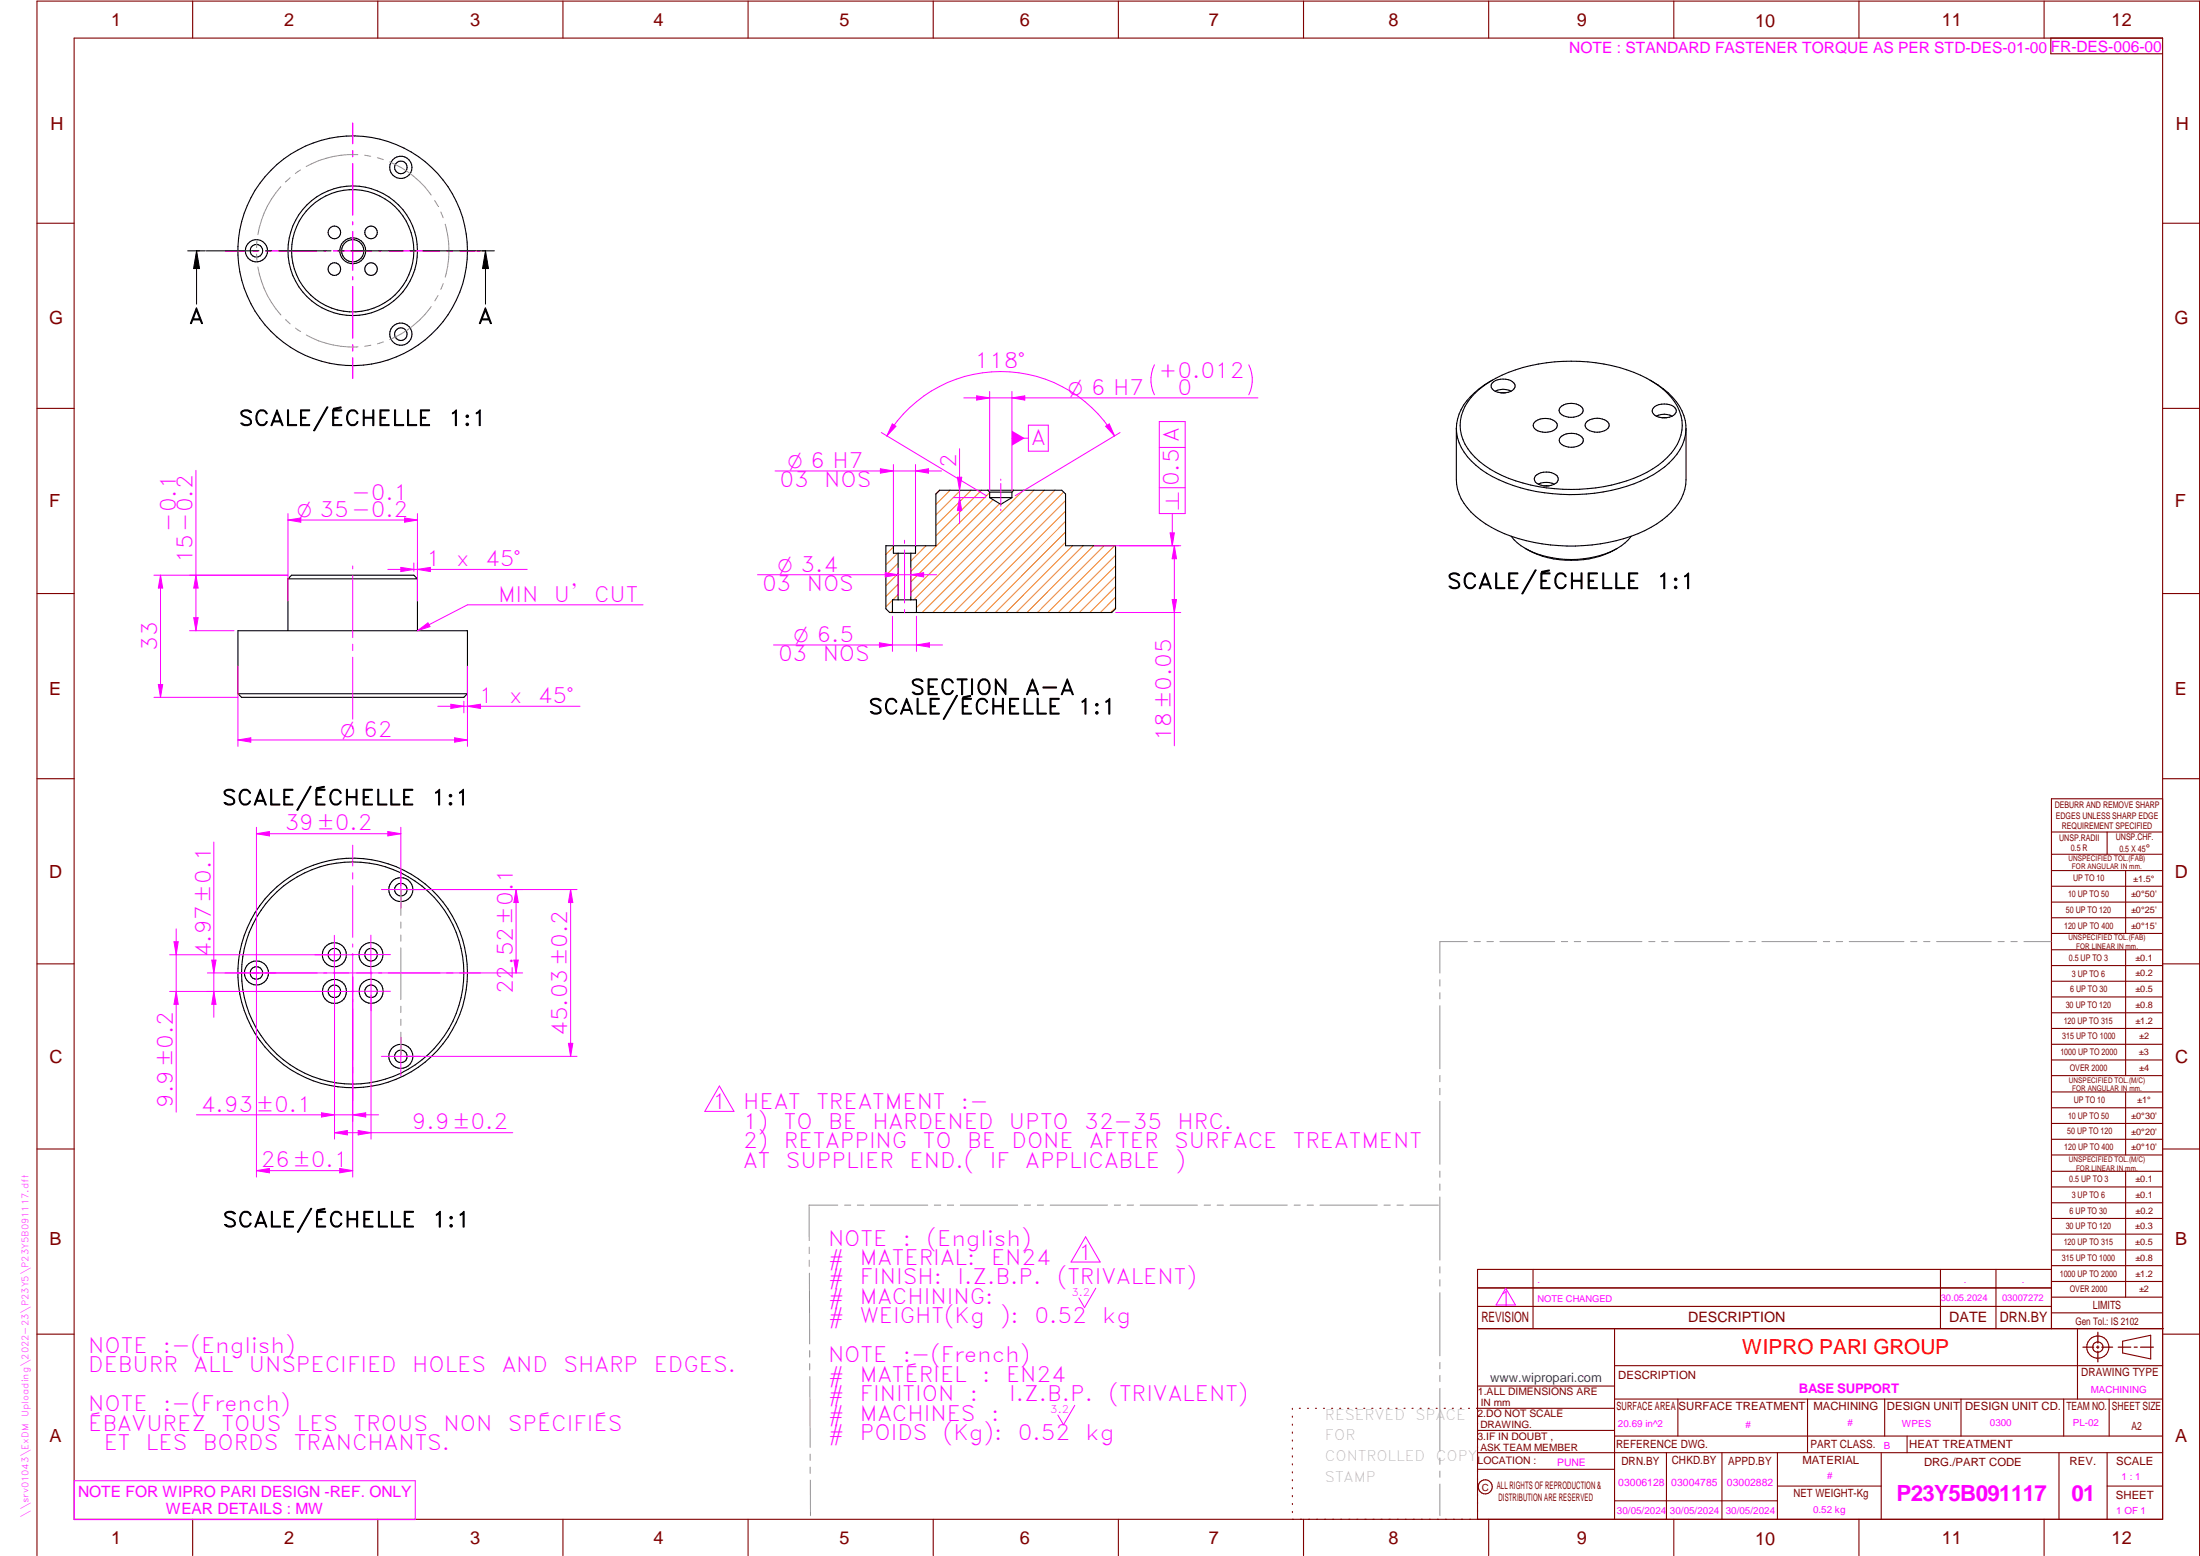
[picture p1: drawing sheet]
<svg xmlns="http://www.w3.org/2000/svg" width="594mm" height="420mm" viewBox="0 0 594 420" stroke-linecap="round" stroke-linejoin="round" font-family="sans-serif">
<g fill="none" stroke="#800000" stroke-width=".3">
<path d="M20 10.3h564v400h-564zM52 .3v10M102 .3v10M152 .3v10M202 .3v10M252 .3v10M302 .3v10M352 .3v10M402 .3v10M452 .3v10M502 .3v10M552 .3v10"/>
<path d="M553.8 10.3v4.2h30.2M10 60.3h10M584 60.3h10M10 110.3h10M584 110.3h10M10 160.3h10M584 160.3h10M10 210.3h10M584 215.7h-30v143.1M584 210.3h10M554 224.7h30M554 230.7h30"/>
<path d="M554 235.1h30M554 239.3h30M569 224.7v6M574 235.1v17M554 243.6h30M554 247.8h30M554 252.1h30M554 256.5h30M574 256.5v33.9M10 260.3h10M554 260.7h30M554 265h30"/>
<path d="M554 269.2h30M554 273.5h30M554 277.7h30M584 260.3h10M554 282h30M554 286.2h30M554 290.4h30M554 294.9h30M554 299.1h30M574 294.9v17M10 310.3h10M554 303.4h30"/>
<path d="M554 307.6h30M554 311.9h30M554 316.3h30M574 316.3v34M584 310.3h10M554 320.5h30M554 324.8h30M554 329h30M554 333.2h30M554 337.5h30M399 358.8h185.2M399 352.8h155"/>
<path d="M399 347.8h155M414 342.8v16M436 358.8v51.5M524 342.8v16M539 342.8v16M554 341.8h30M554 346h30M554 350.3h30M554 354.5h30M554 342.8h-155v67.5M561 358.8v19M10 360.3h10"/>
<path d="M399 374.3h37M436 377.8h148M453.1 377.8v10M488.1 377.8v14.5M508.9 377.8v10M529.5 377.8v10M557.3 377.8v10M569.5 377.8v10M573.2 362.2l7.6-1.6v6.3l-7.6-1.6zM584 368.8h-148M584 360.3h10M349 380.3v.3"/>
<path d="M349 382.4v.3M349 384.6v.3M349 386.7v.3M349 388.8v.3M349 391v.3M349 393.1v.3M349 395.3v.3M349 397.4v.3M349 399.5v.3M350.9 380.3h.2M353.1 380.3h.2M355.2 380.3h.3"/>
<path d="M357.4 380.3h.3M359.6 380.3h.3M361.7 380.3h.3M363.9 380.3h.3M366.1 380.3h.3M368.3 380.3h.2M370.4 380.3h.3M372.6 380.3h.3M374.8 380.3h.3M376.9 380.3h.4M379.1 380.3h.3M381.3 380.3h.3"/>
<path d="M383.4 380.3h.4M385.6 380.3h.3M387.8 380.3h.3M390 380.3h.3M392.2 380.3h.3M394.3 380.3h.3M396.5 380.3h.3M398.7 380.3h37.3M399 396.7h37M399 392.3h185M399 386.2h37M436 387.8h148"/>
<path d="M450 392.3v18M465 392.3v18M480 392.3v18M508 392.3v18M515 387.8v4.5M556 392.3v18M569 392.3v18M52 410.3v9.7M102 410.3v9.7M152 410.3v9.7M202 410.3v9.7M252 410.3v9.7"/>
<path d="M302 410.3v9.7M349 401.7v.3M349 403.8v.4M349 406v.3M349 408.1v.3M352 410.3v9.7M402 410.3v9.7M436 405.3h44M452 410.3v9.7M480 401.3h28M502 410.3v9.7M552 410.3v9.7"/>
<path d="M569 401.3h15M10 420v-419.7h584v419.7"/>
<circle cx="566.5" cy="363.7" r="1.39"/>
<circle cx="566.5" cy="363.8" r="3"/>
<circle cx="401.1" cy="401.5" r="1.9"/>
</g>
<g fill="none" stroke="#f0f" stroke-width=".27">
<path d="M95.2 33.2v5.6M95.2 40.6v1.7M95.2 44.2v13.9M95.2 59.9v.8M60.7 67.7h5.7M68.2 67.7h1.7M71.7 67.7h13.9M87.4 67.7h.9M90 67.7h10.5M95.2 62.5v10.5M95.2 74.7v.9M95.2 77.3v14"/>
<path d="M102.2 67.7h.9M104.9 67.7h13.9M120.6 67.7h1.7M124.1 67.7h5.6M95.2 93.1v1.7M95.2 96.6v5.6M295.9 347.9l-3 5.2-1.6-2.6M406.6 347.9l2.6 4.5h-5.2zM290.2 379.5l-3 5.2-1.5-2.6M20.1 399.8h92v10.5h-92z"/>
</g>
<g fill="none" stroke="#949494" stroke-width=".27">
<path d="M75.9 50.4a25.3 25.3 0 0 0-6.3 13M78.4 48l-1.3 1.1M81.1 45.9l-1.4 1M96.6 41.8a25.7 25.7 0 0 0-13.9 3.2M98.5 41.9l1.6 .3M101.9 42.6l1.6 .5M105.2 43.7a25.7 25.7 0 0 1 11.2 9M117.4 54.1l.9 1.5M69.3 68.6l.1 1.7M69.4 65.2l-.1 1.6M69.6 72.1a25.7 25.7 0 0 0 6.3 12.9M118.3 79.8l-.9 1.4"/>
<path d="M119.7 76.6l-.7 1.5M121.2 67.7a25.2 25.2 0 0 1-1 7.1M77.1 86.3l1.3 1.2M79.8 88.6l1.4 .9M82.7 90.5a25.5 25.5 0 0 0 14 3.1M100.2 93.2l-1.7 .3M103.5 92.3l-1.6 .5M116.5 82.8a26.3 26.3 0 0 1-11.3 8.9M396.2 254.3h-7.4v8.5M398.1 254.3h1.6M401.5 254.3h1.8M405 254.3h14.8"/>
<path d="M421.6 254.3h1.7M425.1 254.3h1.7M428.6 254.3h14.8M445.2 254.3h1.7M448.7 254.3h1.7M452.2 254.3h14.8M468.8 254.3h1.7M472.3 254.3h1.7M475.8 254.3h14.8M492.4 254.3h1.7M495.8 254.3h1.8M499.4 254.3h14.7"/>
<path d="M516 254.3h1.6M519.4 254.3h1.8M522.9 254.3h14.8M539.5 254.3h1.7M543 254.3h1.7M546.5 254.3h7.4M388.8 264.5v1.8M388.8 268.1v1.6M388.8 271.6v17M388.8 290.4v1.7M388.8 293.9v1.7M388.8 297.4v17"/>
<path d="M388.8 316.2v1.7M388.8 319.7v1.7M218.5 336.8v1.7M226.2 325.4h-7.7v9.6M228 325.4h1.7M231.5 325.4h1.7M235 325.4h15.5M252.3 325.4h1.7M255.8 325.4h1.7M259.3 325.4h15.5M276.6 325.4h1.7M280.1 325.4h1.7"/>
<path d="M283.6 325.4h15.5M300.9 325.4h1.7M304.4 325.4h1.7M307.9 325.4h15.5M325.2 325.4h1.7M328.7 325.4h1.7M332.2 325.4h15.4M349.5 325.4h1.6M353 325.4h1.7M356.4 325.4h15.5M373.7 325.4h1.7M377.2 325.4h1.8"/>
<path d="M380.7 325.4h7.7M388.8 323.2v17.1M218.5 340.3v1.7M218.6 343.8v19.1M388.8 342.1v1.6M388.8 345.6v1.7M388.8 349v17.1M218.6 364.7v1.7M218.6 368.2v1.7M218.7 371.7l.1 19.2M388.8 367.9v1.7M388.8 371.4v1.7"/>
<path d="M388.8 374.9v17M218.8 392.6v1.8M218.8 396.2v1.6M218.8 399.7l.1 9.6M388.8 393.7v1.7M388.8 397.2v1.7M388.8 400.7v8.6"/>
</g>
<path d="M566.5 359.7v3M562.5 363.8h2.9M566.1 363.8h.7M566.5 363.4v.7M566.5 364.9v2.8M567.6 363.8h2.9M572 363.8h3.4M576.3 363.8h.8M578 363.8h3.5" fill="none" stroke="#800000" stroke-width=".34"/>
<g fill="none" stroke="#000" stroke-width=".3">
<circle cx="108.2" cy="45.2" r="1.69"/>
<circle cx="108.2" cy="45.2" r="3"/>
<circle cx="69.2" cy="67.7" r="1.7"/>
<circle cx="69.3" cy="67.7" r="3"/>
<circle cx="90.3" cy="62.8" r="1.69"/>
<circle cx="90.3" cy="72.7" r="1.69"/>
<circle cx="95.2" cy="67.7" r="31"/>
<circle cx="95.2" cy="67.7" r="17.5"/>
<circle cx="95.2" cy="67.7" r="3"/>
<circle cx="95.3" cy="67.7" r="3.5"/>
<circle cx="95.3" cy="67.7" r="16.5"/>
<circle cx="100.2" cy="62.8" r="1.7"/>
<circle cx="100.2" cy="72.7" r="1.7"/>
<circle cx="108.2" cy="90.2" r="1.69"/>
<circle cx="108.2" cy="90.2" r="3"/>
</g>
<path d="M119 57.2l.7 1.6M120.2 60.5a25.9 25.9 0 0 1 1 7.2M108.2 240.2v7M108.2 249v1.7M108.2 252.5v1.7M108.2 255.9v14M108.2 271.7v1.7M108.2 275.2v1.7M108.2 278.7v6.2" fill="none" stroke="#949494" stroke-width=".27"/>
<g fill="none" stroke="#000" stroke-width=".3">
<path d="M393.3 115.7a13.3 13.3 0 0 0 5.3 9.9 37.5 37.5 0 0 0 20.7 7.7 47.3 47.3 0 0 0 27.2-5.2 17.6 17.6 0 0 0 8.3-9.3l.4-2.6M398.3 106.2a35.5 35.5 0 0 1 21.5-8.5 45.1 45.1 0 0 1 26.5 5.4 15.4 15.4 0 0 1 7.9 10.4 12.3 12.3 0 0 1-5.1 11.1 36 36 0 0 1-20.4 7.4 44.6 44.6 0 0 1-26.4-5.4 15.6 15.6 0 0 1-7.9-10.5 12 12 0 0 1 3.9-9.9zM403 103.4a4.6 4.6 0 0 1 5.8 0 1.43 1.43 0 0 1-.9 2.3 4.7 4.7 0 0 1-4.9-.7 1.24 1.24 0 0 1 0-1.6zM403 102.6a20.8 20.8 0 0 0-8.5 8 11.7 11.7 0 0 0-1.2 5.1M403.7 105.6a4.9 4.9 0 0 1 4.4 0M405.9 106l.5 .1M405.9 106l-.6 .1M414.4 114a4.4 4.4 0 0 1 6 .4 1.81 1.81 0 0 1-1.7 2.1 4.1 4.1 0 0 1-4.6-1.2v-.9zM421.3 110a4.3 4.3 0 0 1 6.1 .4 1.8 1.8 0 0 1-1.7 2.1 4.1 4.1 0 0 1-4.6-1.3l-.1-.4zM421.4 118.1a4.4 4.4 0 0 1 6.1 .3 1.82 1.82 0 0 1-1.8 2.2 4.1 4.1 0 0 1-4.6-1.3v-.9zM428.4 114a4.3 4.3 0 0 1 6.1 .4 1.8 1.8 0 0 1-1.8 2.1 4.1 4.1 0 0 1-4.6-1.3l-.1-.4zM445.5 102.6a17.8 17.8 0 0 1 9.6 10.9l.1 1.4 .1 14.6a13.7 13.7 0 0 1-6.5 11 42.3 42.3 0 0 1-25.6 6.9 41.7 41.7 0 0 1-23.5-6.9 14.4 14.4 0 0 1-6.4-11v-13.8"/>
<path d="M446.5 110.2a4.6 4.6 0 0 1 5.8 0 1.43 1.43 0 0 1-.9 2.2 4.7 4.7 0 0 1-4.9-.6 1.12 1.12 0 0 1 0-1.6zM447.2 112.4a4.9 4.9 0 0 1 4.4 0M450 112.8h-1.1M253.7 132.4h33l1 1v14h13.5v17l-1 1h-60l-1-1v-17h13.5v-14zM266.7 132.4l.5 .5M267.2 132.9v1.5M267.2 132.9h6.1M267.2 134.4h6.1M273.3 132.9v1.5M273.3 134.4l-3.1 1.8-3-1.8M273.7 132.4l-.4 .5M414.6 128.5a4.6 4.6 0 0 1 5.9 0 1.47 1.47 0 0 1-.9 2.3 4.2 4.2 0 0 1-5.2-1l-.1-.5z"/>
<path d="M415.4 130.7a5.3 5.3 0 0 1 4.3 0M418.1 131.2h-1.1M77.8 156.3l.9-1h33.1l.9 1M77.8 156.3v14M77.8 156.3h34.9M112.7 156.3v14M242.5 149.4v12.6M245.9 149.4v12.6M247.2 147.4v2h-5.9v-2M436.7 148.1a25.7 25.7 0 0 1-24.1 .4M440.5 144.8a18.3 18.3 0 0 1-12.8 6.1 24.7 24.7 0 0 1-18-4.3l-1.6-1.8M247.5 165.4v-3.4h-6.5v3.4"/>
<path d="M64.3 187.3h61.9M64.3 187.3l.9 1h60.1l.9-1M126.2 187.3v-17h-61.9v17"/>
<circle cx="90.3" cy="257.8" r="3.2"/>
<circle cx="90.3" cy="257.8" r="1.69"/>
<circle cx="100.2" cy="257.8" r="3.3"/>
<circle cx="100.2" cy="257.8" r="1.7"/>
<circle cx="108.2" cy="240.2" r="3.3"/>
<circle cx="108.2" cy="240.2" r="1.69"/>
<circle cx="69.3" cy="262.7" r="1.69"/>
<circle cx="69.3" cy="262.7" r="3.3"/>
<circle cx="90.3" cy="267.7" r="1.68"/>
<circle cx="90.3" cy="267.7" r="3.2"/>
<circle cx="95.2" cy="262.7" r="31"/>
<circle cx="95.3" cy="262.7" r="30"/>
<circle cx="100.2" cy="267.7" r="1.69"/>
<circle cx="100.2" cy="267.7" r="3.2"/>
<circle cx="108.2" cy="285.2" r="3.3"/>
<circle cx="108.3" cy="285.3" r="1.68"/>
</g>
<g fill="none" stroke="#f0f" stroke-width=".27">
<path d="M270.2 129.4v.3M270.2 130.6v6.1M270.2 137.5v.4M95.2 152.8v.8M95.2 155.4v16.8M244.3 145.9v.8M244.3 148.5v14.3M95.2 173.9v1.8M95.2 177.5v16.7M244.3 164.6v.9M95.2 196v.9M95.2 228.2v5.6"/>
<path d="M95.2 235.7v1.7M95.2 239.1v14M108.2 235v10.4M69.3 257.5v10.5M85 257.8h10.5M90.3 252.6v10.5M94.9 257.8h10.5M95.2 257.5v45.3M95.2 254.9v.8M100.2 252.5v20.4M103 240.2h10.5M60.7 262.7h24.9"/>
<path d="M85.1 267.7h10.5M87.4 262.7h.9M90 262.7h10.5M90.3 262.5v40.3M94.9 267.7h10.5M102.2 262.7h.9M104.9 262.7h13.9M108.2 280v10.5M120.6 262.7h1.7M124.1 262.7h5.6M103 285.2h10.5M86.8 300.5l3.5 .5-3.5 .6z"/>
</g>
<g fill="none" stroke="#000" stroke-width=".27">
<path d="M50.7 67.7h4.7M53.1 67.7l.8 4.8h-1.6zM53.1 67.7v14.4M55.7 67.7h14.2M71.7 67.7h1.7M75.2 67.7h14.2M91.2 67.7h1.7M94.7 67.7h14.2M110.7 67.7h1.7M114.2 67.7h14.2M128.7 67.7h4.8M131.1 67.7l.8 4.8h-1.6z"/>
<path d="M131.1 67.7v14.4"/>
</g>
<path d="M53.1 67.7l.8 4.8h-1.6zM131.1 67.7l.8 4.8h-1.6z" fill="#000"/>
<g fill="none" stroke="#ff8000" stroke-width=".27">
<path d="M253.7 132.4l-1 1M256.6 132.4l-3.9 3.8M259.4 132.4l-6.7 6.7M262.2 132.4l-9.5 9.5M265 132.4l-12.3 12.3M267.2 133l-21.3 21.3M268.2 134.9l-22.3 22.2M269.9 136l-24 24M276.4 132.4l-29.6 29.6M279.2 132.4l-31.7 31.7M282 132.4l-33 33M284.9 132.4l-33 33"/>
<path d="M287.2 132.8l-32.5 32.6M287.7 135.2l-30.2 30.2M287.7 138l-27.4 27.4M241.3 147.7l-2.1 2M242.4 149.4l-3.2 3.1M242.5 154.9l-3.3 3.3M242.5 157.7l-3.3 3.3M242.5 152.1l-3.3 3.3M250.1 147.4l-4.2 4.1M287.7 146.5l-18.9 18.9M287.7 140.8l-24.5 24.6M287.7 143.6l-21.7 21.8"/>
<path d="M289.6 147.4l-18 18M292.5 147.4l-18 18M295.3 147.4l-18 18M298.1 147.4l-17.9 18M301 147.4l-18.1 18M301.2 158.4l-6.9 7M301.2 155.6l-9.7 9.8M301.2 152.8l-12.6 12.6M301.2 149.9l-15.4 15.5M241 162.1l-1.8 1.8M241 164.9l-.5 .5M242.5 160.6l-1.4 1.4"/>
<path d="M301.2 164.1l-1.3 1.3M301.2 161.2l-4.1 4.2"/>
</g>
<path d="M86.8 300.5l3.5 .5-3.5 .6z" fill="#f0f"/>
<path d="M95.2 301l3.6-.5v1.1z" fill="none" stroke="#f0f" stroke-width=".27"/>
<path d="M95.2 301l3.6-.5v1.1z" fill="#f0f"/>
<path d="M90.3 268.7v38.9M100.2 268.7v38.9M53 301h49.2M90.3 305.9l3.5-.6v1.2z" fill="none" stroke="#f0f" stroke-width=".27"/>
<path d="M90.3 305.9l3.5-.6v1.2z" fill="#f0f"/>
<path d="M96.7 305.3l3.5 .6-3.5 .6z" fill="none" stroke="#f0f" stroke-width=".27"/>
<path d="M96.7 305.3l3.5 .6-3.5 .6z" fill="#f0f"/>
<path d="M69.3 263.8v54M95.2 263.8v54M69.3 316.1l3.5-.6v1.2zM90.3 305.9h48.2" fill="none" stroke="#f0f" stroke-width=".27"/>
<path d="M69.3 316.1l3.5-.6v1.2z" fill="#f0f"/>
<path d="M91.7 315.5l3.5 .6-3.5 .6z" fill="none" stroke="#f0f" stroke-width=".27"/>
<path d="M91.7 315.5l3.5 .6-3.5 .6z" fill="#f0f"/>
<path d="M109.3 240.2h31.8M138.8 259.2h1.1l-.5 3.5zM96.3 262.7h44.8M69.3 316.1h25.9" fill="none" stroke="#f0f" stroke-width=".27"/>
<path d="M138.8 259.2h1.1l-.5 3.5z" fill="#f0f"/>
<path d="M139.4 240.2l.5 3.5h-1.1z" fill="none" stroke="#f0f" stroke-width=".27"/>
<path d="M139.4 240.2l.5 3.5h-1.1z" fill="#f0f"/>
<path d="M109.3 240.2h46.5M139.4 240.2v22.5M154.1 240.2l.6 3.5h-1.2zM109.3 285.2h46.5" fill="none" stroke="#f0f" stroke-width=".27"/>
<path d="M154.1 240.2l.6 3.5h-1.2z" fill="#f0f"/>
<path d="M153.5 281.7h1.2l-.6 3.5z" fill="none" stroke="#f0f" stroke-width=".27"/>
<path d="M153.5 281.7h1.2l-.6 3.5z" fill="#f0f"/>
<path d="M154.1 240.2v45M56 267.7h33.3M56 262.7h38.2M57.7 267.7l.6 3.5h-1.1z" fill="none" stroke="#f0f" stroke-width=".27"/>
<path d="M57.7 267.7l.6 3.5h-1.1z" fill="#f0f"/>
<path d="M57.2 259.2h1.1l-.6 3.5z" fill="none" stroke="#f0f" stroke-width=".27"/>
<path d="M57.2 259.2h1.1l-.6 3.5z" fill="#f0f"/>
<path d="M57.7 227.4v47.3M45.8 257.8h43.4M47 254.3h1.1l-.5 3.5zM45.8 267.7h43.5" fill="none" stroke="#f0f" stroke-width=".27"/>
<path d="M47 254.3h1.1l-.5 3.5z" fill="#f0f"/>
<path d="M47.6 267.7l.5 3.5h-1.1z" fill="none" stroke="#f0f" stroke-width=".27"/>
<path d="M47.6 267.7l.5 3.5h-1.1z" fill="#f0f"/>
<path d="M41.6 155.3h36.1M41.6 188.3h22.6M42.7 184.8h1.2l-.6 3.5zM47.6 250.8v49.5" fill="none" stroke="#f0f" stroke-width=".27"/>
<path d="M42.7 184.8h1.2l-.6 3.5z" fill="#f0f"/>
<path d="M43.3 155.3l.6 3.5h-1.2z" fill="none" stroke="#f0f" stroke-width=".27"/>
<path d="M43.3 155.3l.6 3.5h-1.2z" fill="#f0f"/>
<path d="M43.3 155.3v33M237.5 173.6l3.5 .6-3.5 .6zM241 166.4v9.5M247.5 166.4v9.5" fill="none" stroke="#f0f" stroke-width=".27"/>
<path d="M237.5 173.6l3.5 .6-3.5 .6z" fill="#f0f"/>
<path d="M247.5 174.2l3.5-.6v1.2z" fill="none" stroke="#f0f" stroke-width=".27"/>
<path d="M247.5 174.2l3.5-.6v1.2z" fill="#f0f"/>
<path d="M239 154.6l3.5 .6-3.5 .6zM242.5 153.5v7.5M245.9 153.5v7.5M208.9 174.2h45.6" fill="none" stroke="#f0f" stroke-width=".27"/>
<path d="M239 154.6l3.5 .6-3.5 .6z" fill="#f0f"/>
<path d="M245.9 155.2l3.5-.6v1.2z" fill="none" stroke="#f0f" stroke-width=".27"/>
<path d="M245.9 155.2l3.5-.6v1.2z" fill="#f0f"/>
<path d="M237.7 126.6l3.6 .6-3.6 .6zM241.3 125.4v21.9M247.2 125.4v21.9M204.5 155.2h48.4" fill="none" stroke="#f0f" stroke-width=".27"/>
<path d="M237.7 126.6l3.6 .6-3.6 .6z" fill="#f0f"/>
<path d="M247.2 127.2l3.5-.6v1.2z" fill="none" stroke="#f0f" stroke-width=".27"/>
<path d="M247.2 127.2l3.5-.6v1.2z" fill="#f0f"/>
<path d="M311.7 98.5a9.1 9.1 0 0 0 0 8.1M337.2 98.5a9.1 9.1 0 0 1 0 8.1M263.7 106.9l3.5 .5-3.5 .6zM267.2 105.7v26.9M273.3 105.7v26.9M209.3 127.2h44.9" fill="none" stroke="#f0f" stroke-width=".27"/>
<path d="M263.7 106.9l3.5 .5-3.5 .6z" fill="#f0f"/>
<path d="M273.3 107.4l3.4-.5v1.1z" fill="none" stroke="#f0f" stroke-width=".27"/>
<path d="M273.3 107.4l3.4-.5v1.1z" fill="#f0f"/>
<path d="M260.3 107.4h79.4M273.3 118.3h4.4" fill="none" stroke="#f0f" stroke-width=".27"/>
<path d="M273.3 116.3l3.4 2-3.4 2.1z" fill="#f0f"/>
<path d="M277.7 114.8h5.4v7h-5.4zM316.6 138.7v8.7" fill="none" stroke="#f0f" stroke-width=".27"/>
<path d="M316 143.9h1.1l-.5 3.5z" fill="#f0f"/>
<path d="M313 113.8h7v24.9h-7zM313 131.7h7M313 120.8h7M302.3 147.4h16M316 143.9h1.1l-.5 3.5zM64.3 179.9v21.6M126.2 179.9v21.6M64.3 199.8l3.4-.6v1.2z" fill="none" stroke="#f0f" stroke-width=".27"/>
<path d="M64.3 199.8l3.4-.6v1.2z" fill="#f0f"/>
<path d="M122.8 199.2l3.4 .6-3.4 .6z" fill="none" stroke="#f0f" stroke-width=".27"/>
<path d="M122.8 199.2l3.4 .6-3.4 .6z" fill="#f0f"/>
<path d="M77.8 138.7v23.6M112.7 138.7v23.6M77.8 140.4l3.4-.5v1.1zM64.3 199.8h61.9" fill="none" stroke="#f0f" stroke-width=".27"/>
<path d="M77.8 140.4l3.4-.5v1.1z" fill="#f0f"/>
<path d="M109.3 139.9l3.4 .5-3.4 .6z" fill="none" stroke="#f0f" stroke-width=".27"/>
<path d="M109.3 139.9l3.4 .5-3.4 .6z" fill="#f0f"/>
<path d="M77.8 140.4h34.9M125.3 189.4v3.1M126.2 188.3v4.2M126.2 190.7l3.5-.5v1.1z" fill="none" stroke="#f0f" stroke-width=".27"/>
<path d="M126.2 190.7l3.5-.5v1.1z" fill="#f0f"/>
<path d="M121.7 190.2l3.6 .5-3.6 .6z" fill="none" stroke="#f0f" stroke-width=".27"/>
<path d="M121.7 190.2l3.6 .5-3.6 .6z" fill="#f0f"/>
<path d="M111.8 152v2.3M112.7 152v3.3M112.7 153.8l3.5-.6v1.1zM118.2 190.7h38.4" fill="none" stroke="#f0f" stroke-width=".27"/>
<path d="M112.7 153.8l3.5-.6v1.1z" fill="#f0f"/>
<path d="M108.2 153.2l3.6 .6-3.6 .5z" fill="none" stroke="#f0f" stroke-width=".27"/>
<path d="M108.2 153.2l3.6 .6-3.6 .5z" fill="#f0f"/>
<path d="M257.4 134.4h8.8M258.5 128.9h1.2l-.6 3.5zM104.7 153.8h37.7" fill="none" stroke="#f0f" stroke-width=".27"/>
<path d="M258.5 128.9h1.2l-.6 3.5z" fill="#f0f"/>
<path d="M259.1 134.4l.6 3.5h-1.2z" fill="none" stroke="#f0f" stroke-width=".27"/>
<path d="M259.1 134.4l.6 3.5h-1.2z" fill="#f0f"/>
<path d="M238 116.8l28.4 17.1M298.6 115.1l.9-.6 1.5 3.2zM302.5 116.8l-28.4 17.1M259.1 121.2v20.2" fill="none" stroke="#f0f" stroke-width=".27"/>
<path d="M298.6 115.1l.9-.6 1.5 3.2z" fill="#f0f"/>
<path d="M241 114.5l.9 .6-2.4 2.6z" fill="none" stroke="#f0f" stroke-width=".27"/>
<path d="M241 114.5l.9 .6-2.4 2.6z" fill="#f0f"/>
<path d="M239.5 117.7a35.9 35.9 0 0 1 61.5 0M51.2 155.3h26.5M52.9 155.3l.6 3.5h-1.2zM51.2 170.3h12" fill="none" stroke="#f0f" stroke-width=".27"/>
<path d="M52.9 155.3l.6 3.5h-1.2z" fill="#f0f"/>
<path d="M52.3 166.8h1.2l-.6 3.5z" fill="none" stroke="#f0f" stroke-width=".27"/>
<path d="M52.3 166.8h1.2l-.6 3.5z" fill="#f0f"/>
<path d="M52.9 127v43.3M126.2 163.3l-13.5 7" fill="none" stroke="#f0f" stroke-width=".27"/>
<path d="M112.7 170.3l2.9-2.1 .5 1z" fill="#f0f"/>
<path d="M295.5 147.4h23.3M112.7 170.3l2.9-2.1 .5 1zM126.2 163.3h47.4M301.3 165.4h17.5M316.5 161.9h1.2l-.6 3.5z" fill="none" stroke="#f0f" stroke-width=".27"/>
<path d="M316.5 161.9h1.2l-.6 3.5z" fill="#f0f"/>
<path d="M317.1 147.4l.6 3.5h-1.2z" fill="none" stroke="#f0f" stroke-width=".27"/>
<path d="M317.1 147.4l.6 3.5h-1.2z" fill="#f0f"/>
<path d="M317.1 147.4v54M69.3 225.1l3.5-.6v1.2zM69.3 223.4v38.3M108.2 223.4v15.8" fill="none" stroke="#f0f" stroke-width=".27"/>
<path d="M69.3 225.1l3.5-.6v1.2z" fill="#f0f"/>
<path d="M104.7 224.5l3.5 .6-3.5 .6z" fill="none" stroke="#f0f" stroke-width=".27"/>
<path d="M104.7 224.5l3.5 .6-3.5 .6z" fill="#f0f"/>
<path d="M69.3 225.1h38.9M194.3 293.2l3.9 6.9h-7.9zM293.2 334l3.9 6.8h-7.9z" fill="none" stroke="#f0f" stroke-width=".27"/>
<g font-size="6" fill="#f0f">
<text x="512.1" y="405.2">P23Y5B091117</text>
<text x="559.4" y="405.2">01</text>
</g>
<g font-size="5.7">
<text x="51" y="87.4">A</text>
<text x="129.1" y="87.4">A</text>
<text x="64.5" y="114.9">SCALE/ÉCHELLE</text>
<text x="121" y="114.9">1:1</text>
<text x="390.7" y="159">SCALE/ÉCHELLE</text>
<text x="447.3" y="159">1:1</text>
<text x="245.8" y="187.6">SECTION</text>
<text x="276.8" y="187.6">A-A</text>
<text x="234.5" y="192.8">SCALE/ÉCHELLE</text>
<text x="291" y="192.8">1:1</text>
<text x="59.9" y="217.4">SCALE/ÉCHELLE</text>
<text x="116.5" y="217.4">1:1</text>
<text x="60.1" y="331.3">SCALE/ÉCHELLE</text>
<text x="116.6" y="331.3">1:1</text>
</g>
<g font-size="5.7" fill="#f0f">
<text x="263.2" y="99.4">118°</text>
<text x="313" y="102">+0.012</text>
<text x="318" y="106.6">0</text>
<text x="278.4" y="120.1">A</text>
<text x="210.5" y="131.5">03</text>
<text x="222.6" y="131.5">NOS</text>
<text x="258.2" y="126.3" transform="rotate(-90 258.2 126.3)">2</text>
<text x="318.3" y="131.3" transform="rotate(-90 318.3 131.3)">0.5 A</text>
<text x="94.9" y="135">-0.1</text>
<text x="47.5" y="143.6" transform="rotate(-90 47.5 143.6)">-0.1</text>
<text x="52" y="152.1" transform="rotate(-90 52 152.1)">15-0.2</text>
<text x="115.1" y="152.9">1</text>
<text x="123.2" y="152.9">x</text>
<text x="131" y="152.9">45°</text>
<text x="205.8" y="159.6">03</text>
<text x="217.8" y="159.6">NOS</text>
<text x="134.5" y="162.4">MIN</text>
<text x="149.6" y="162.4">U'</text>
<text x="160.4" y="162.4">CUT</text>
<text x="42.5" y="175.8" transform="rotate(-90 42.5 175.8)">33</text>
<text x="210.1" y="178.5">03</text>
<text x="222.2" y="178.5">NOS</text>
<text x="129.3" y="189.9">1</text>
<text x="137.5" y="189.9">x</text>
<text x="145.3" y="189.9">45°</text>
<text x="316.2" y="200.2" transform="rotate(-90 316.2 200.2)">18±0.05</text>
<text x="76.9" y="224.2">39±0.2</text>
<text x="56.9" y="258.5" transform="rotate(-90 56.9 258.5)">4.97±0.1</text>
<text x="138.5" y="268.4" transform="rotate(-90 138.5 268.4)">22.52±0.1</text>
<text x="153.2" y="279.7" transform="rotate(-90 153.2 279.7)">45.03±0.2</text>
<text x="46.7" y="299.1" transform="rotate(-90 46.7 299.1)">9.9±0.2</text>
<text x="192.3" y="299.6">1</text>
<text x="200.7" y="299.5">HEAT</text>
<text x="220.4" y="299.5">TREATMENT</text>
<text x="259.5" y="299.5">:-</text>
<text x="54.3" y="300.2">4.93±0.1</text>
<text x="111.2" y="305">9.9±0.2</text>
<text x="200.7" y="304.8">1)</text>
<text x="211.7" y="304.8">TO</text>
<text x="223.6" y="304.8">BE</text>
<text x="235.6" y="304.8">HARDENED</text>
<text x="272.5" y="304.8">UPTO</text>
<text x="292.8" y="304.8">32-35</text>
<text x="318" y="304.8">HRC.</text>
<text x="200.7" y="310">2)</text>
<text x="211.7" y="310">RETAPPING</text>
<text x="249.2" y="310">TO</text>
<text x="261.2" y="310">BE</text>
<text x="273.1" y="310">DONE</text>
<text x="294.1" y="310">AFTER</text>
<text x="317.1" y="310">SURFACE</text>
<text x="349.1" y="310">TREATMENT</text>
<text x="70.4" y="315.2">26±0.1</text>
<text x="200.7" y="315.3">AT</text>
<text x="212.2" y="315.3">SUPPLIER</text>
<text x="245.6" y="315.3">END.(</text>
<text x="267.3" y="315.3">IF</text>
<text x="276.9" y="315.3">APPLICABLE</text>
<text x="317.4" y="315.3">)</text>
<text x="223.6" y="336.3">NOTE</text>
<text x="223.6" y="341.6">#</text>
<text x="232.2" y="341.6">MATERIAL:</text>
<text x="243.8" y="336.3">:</text>
<text x="250.2" y="336.3">(English)</text>
<text x="267.6" y="341.6">EN24</text>
<text x="291.2" y="340.3">1</text>
<text x="223.6" y="346.8">#</text>
<text x="232.2" y="346.8">FINISH:</text>
<text x="258.6" y="346.8">I.Z.B.P.</text>
<text x="285.4" y="346.8">(TRIVALENT)</text>
<text x="223.6" y="352.1">#</text>
<text x="232.2" y="352.1">MACHINING:</text>
<text x="404.7" y="352.6">1</text>
<text x="223.6" y="357.3">#</text>
<text x="232.2" y="357.3">WEIGHT(Kg</text>
<text x="270.1" y="357.3">):</text>
<text x="279.3" y="357.3">0.52</text>
<text x="297.6" y="357.3">kg</text>
<text x="23.8" y="365.3">NOTE</text>
<text x="44" y="365.3">:-(English)</text>
<text x="23.8" y="370.5">DEBURR</text>
<text x="52.3" y="370.5">ALL</text>
<text x="67.2" y="370.5">UNSPECIFIED</text>
<text x="111.3" y="370.5">HOLES</text>
<text x="135.5" y="370.5">AND</text>
<text x="152.1" y="370.5">SHARP</text>
<text x="176.5" y="370.5">EDGES.</text>
<text x="223.6" y="367.8">NOTE</text>
<text x="243.8" y="367.8">:-(French)</text>
<text x="223.6" y="373.1">#</text>
<text x="232.2" y="373.1">MATÉRIEL</text>
<text x="265.2" y="373.1">:</text>
<text x="271.7" y="373.1">EN24</text>
<text x="23.8" y="381">NOTE</text>
<text x="44" y="381">:-(French)</text>
<text x="223.6" y="378.3">#</text>
<text x="223.6" y="383.6">#</text>
<text x="232.2" y="378.3">FINITION</text>
<text x="232.2" y="383.6">MACHINES</text>
<text x="261.9" y="378.3">:</text>
<text x="267.6" y="383.6">:</text>
<text x="272.5" y="378.3">I.Z.B.P.</text>
<text x="299.4" y="378.3">(TRIVALENT)</text>
<text x="23.8" y="386.3">ÉBAVUREZ</text>
<text x="59.8" y="386.3">TOUS</text>
<text x="80.1" y="386.3">LES</text>
<text x="95.5" y="386.3">TROUS</text>
<text x="119.8" y="386.3">NON</text>
<text x="137.2" y="386.3">SPÉCIFIÉS</text>
<text x="223.6" y="388.8">#</text>
<text x="232.2" y="388.8">POIDS</text>
<text x="254.6" y="388.8">(Kg):</text>
<text x="274.8" y="388.8">0.52</text>
<text x="293.1" y="388.8">kg</text>
<text x="28" y="391.5">ET</text>
<text x="39.4" y="391.5">LES</text>
<text x="54.8" y="391.5">BORDS</text>
<text x="79.4" y="391.5">TRANCHANTS.</text>
</g>
<text font-size="5.6" fill="#f00" x="470.5" y="365.5">WIPRO PARI GROUP</text>
<g font-size="5.4" fill="#f0f">
<text x="288.5" y="106.6">O 6 H7</text>
<text x="212.7" y="126.3">O 6 H7</text>
<text x="318.3" y="137.6" transform="rotate(-90 318.3 137.6)">n</text>
<text x="80.2" y="139.6">O 35-0.2</text>
<text x="210.1" y="154.3">O 3.4</text>
<text x="214.4" y="173.3">O 6.5</text>
<text x="92" y="198.9">O 62</text>
</g>
<g font-size="4.9" fill="#800000">
<text x="30" y="6.9">1</text>
<text x="76.7" y="6.9">2</text>
<text x="127" y="6.9">3</text>
<text x="176.5" y="6.9">4</text>
<text x="226.7" y="6.9">5</text>
<text x="275.4" y="6.9">6</text>
<text x="326.4" y="6.9">7</text>
<text x="375" y="6.9">8</text>
<text x="425.8" y="6.9">9</text>
<text x="473.9" y="7.3">10</text>
<text x="524.3" y="6.9">11</text>
<text x="570.2" y="6.9">12</text>
<text x="13.6" y="35.1">H</text>
<text x="587.6" y="35.1">H</text>
<text x="13.2" y="87.5">G</text>
<text x="587.2" y="87.5">G</text>
<text x="13.2" y="137">F</text>
<text x="587.2" y="137">F</text>
<text x="13.2" y="187.6">E</text>
<text x="587.2" y="187.6">E</text>
<text x="13.2" y="237">D</text>
<text x="587.2" y="237">D</text>
<text x="13.4" y="287.1">C</text>
<text x="587.4" y="287.1">C</text>
<text x="13.4" y="336.2">B</text>
<text x="587.4" y="336.2">B</text>
<text x="13.4" y="389.3">A</text>
<text x="587.4" y="389.3">A</text>
<text x="30" y="416.9">1</text>
<text x="76.7" y="416.9">2</text>
<text x="127" y="416.9">3</text>
<text x="176.5" y="416.9">4</text>
<text x="226.7" y="416.9">5</text>
<text x="275.4" y="416.9">6</text>
<text x="326.4" y="416.9">7</text>
<text x="375" y="416.9">8</text>
<text x="425.8" y="416.9">9</text>
<text x="473.9" y="417.3">10</text>
<text x="524.3" y="416.9">11</text>
<text x="570.2" y="416.9">12</text>
</g>
<g font-size="4.2" fill="#f0f">
<text x="423.7" y="14.3">NOTE : STANDARD FASTENER TORQUE AS PER STD-DES-01-00</text>
<text x="553.8" y="14">FR-DES-006-00</text>
<text x="21.1" y="404.3">NOTE FOR WIPRO PARI DESIGN -REF. ONLY</text>
<text x="44.8" y="408.8">WEAR DETAILS : MW</text>
</g>
<g font-size="3.9" fill="#800000">
<text x="400" y="357.1">REVISION</text>
<text x="455.9" y="357.1">DESCRIPTION</text>
<text x="526.4" y="357.1">DATE</text>
<text x="540" y="357.1">DRN.BY</text>
</g>
<g font-size="3.9" fill="#c0c0c0">
<text x="357.8" y="383.3">RESERVED</text>
<text x="382.3" y="383.3">SPACE</text>
<text x="357.8" y="388.9">FOR</text>
<text x="357.8" y="394.5">CONTROLLED</text>
<text x="387.8" y="394.5">COPY</text>
<text x="357.8" y="400">STAMP</text>
</g>
<text font-size="3.6" fill="#f0f" x="485.8" y="376.1">BASE SUPPORT</text>
<text font-size="3.5" fill="#00f" x="402.4" y="373.3">www.wipropari.com</text>
<g font-size="3.1" fill="#800000">
<text x="565.1" y="353.5">LIMITS</text>
<text x="562" y="371.7">DRAWING TYPE</text>
<text x="437" y="372.3">DESCRIPTION</text>
<text x="436.5" y="380.8">SURFACE AREA</text>
<text x="453.3" y="380.8">SURFACE TREATMENT</text>
<text x="489.7" y="380.8">MACHINING</text>
<text x="509.5" y="380.8">DESIGN UNIT</text>
<text x="530.6" y="380.8">DESIGN UNIT CD.</text>
<text x="558" y="380.6">TEAM NO.</text>
<text x="570.3" y="380.7">SHEET SIZE</text>
<text x="575.6" y="386.1">A2</text>
<text x="436.4" y="391.1">REFERENCE DWG.</text>
<text x="437.8" y="395.5">DRN.BY</text>
<text x="451.4" y="395.4">CHKD.BY</text>
<text x="466.6" y="395.5">APPD.BY</text>
<text x="486.7" y="395.4">MATERIAL</text>
<text x="488.9" y="390.9">PART CLASS.</text>
<text x="515.6" y="390.9">HEAT TREATMENT</text>
<text x="519.6" y="395.9">DRG./PART CODE</text>
<text x="558.9" y="395.5">REV.</text>
<text x="571.4" y="395.6">SCALE</text>
<text x="484.3" y="404.2">NET WEIGHT-Kg</text>
<text x="571.4" y="404.7">SHEET</text>
</g>
<text font-size="3" fill="#800000" x="579.5" y="230.1">°</text>
<g font-size="2.8" fill="#f0f">
<text x="289.3" y="350.1">3.2</text>
<text x="283.6" y="381.7">3.2</text>
<text x="420.5" y="396">PUNE</text>
<text x="437" y="401.2">03006128</text>
<text x="451.3" y="401.2">03004785</text>
<text x="466.3" y="401.2">03002882</text>
</g>
<g font-size="2.8" fill="#800000">
<text x="560.4" y="357.7">Gen Tol.: IS 2102</text>
<text x="399.1" y="376.6">1.ALL DIMENSIONS ARE</text>
<text x="399" y="382.7">2.DO NOT SCALE</text>
<text x="399" y="388.7">3.IF IN DOUBT ,</text>
<text x="399" y="395.4">LOCATION :</text>
<text x="404.2" y="402">ALL RIGHTS OF REPRODUCTION &amp;</text>
<text x="404.7" y="405.4">DISTRIBUTION ARE RESERVED</text>
</g>
<g font-size="2.7" fill="#f0f">
<text x="564.6" y="376.2">MACHINING</text>
<text x="436.9" y="385.4">20.69 in^2</text>
<text x="471.4" y="385.5">#</text>
<text x="498.9" y="385">#</text>
<text x="513.6" y="385.3">WPES</text>
<text x="537.3" y="385.1">0300</text>
<text x="559.7" y="385.1">PL-02</text>
<text x="508.7" y="391.2">B</text>
<text x="493.4" y="399.5">#</text>
<text x="572.8" y="399.7">1 : 1</text>
<text x="436.6" y="408.7">30/05/2024</text>
<text x="450.9" y="408.8">30/05/2024</text>
<text x="466" y="408.9">30/05/2024</text>
<text x="489.6" y="408.5">0.52 kg</text>
<text x="571.4" y="408.7">1 OF 1</text>
</g>
<g font-size="2.7" fill="#800000">
<text x="399.9" y="379.7">IN mm</text>
<text x="399.7" y="385.7">DRAWING.</text>
<text x="399.7" y="391.8">ASK TEAM MEMBER</text>
<text x="400.1" y="402.5">C</text>
</g>
<g font-size="2.5" fill="#800000">
<text x="554.9" y="218.3">DEBURR AND REMOVE SHARP</text>
<text x="555.2" y="221">EDGES UNLESS SHARP EDGE</text>
<text x="556.1" y="227.1">UNSP.RADII</text>
<text x="556.8" y="223.8">REQUIREMENT SPECIFIED</text>
<text x="571.4" y="226.9">UNSP.CHF.</text>
<text x="559.2" y="229.9">0.5 R</text>
<text x="572.3" y="230.1">0.5 X 45</text>
<text x="559.8" y="238">UP TO 10</text>
<text x="576.1" y="238.1">±1.5°</text>
<text x="558.5" y="242.2">10 UP TO 50</text>
<text x="575.5" y="242.3">±0°50'</text>
<text x="557.4" y="250.7">120 UP TO 400</text>
<text x="557.9" y="246.5">50 UP TO 120</text>
<text x="575.5" y="250.7">±0°15'</text>
<text x="575.5" y="246.5">±0°25'</text>
<text x="558.7" y="259.4">0.5 UP TO 3</text>
<text x="559.5" y="263.7">3 UP TO 6</text>
<text x="576.6" y="263.6">±0.2</text>
<text x="576.6" y="259.4">±0.1</text>
<text x="559" y="267.9">6 UP TO 30</text>
<text x="576.6" y="267.9">±0.5</text>
<text x="557.8" y="272.2">30 UP TO 120</text>
<text x="576.6" y="272.2">±0.8</text>
<text x="556.9" y="280.7">315 UP TO 1000</text>
<text x="557.3" y="276.4">120 UP TO 315</text>
<text x="576.6" y="276.4">±1.2</text>
<text x="577.7" y="280.7">±2</text>
<text x="556.4" y="284.9">1000 UP TO 2000</text>
<text x="577.6" y="284.9">±3</text>
<text x="558.9" y="289.2">OVER 2000</text>
<text x="577.7" y="289.3">±4</text>
<text x="560" y="297.9">UP TO 10</text>
<text x="577.1" y="297.9">±1°</text>
<text x="558.5" y="302.1">10 UP TO 50</text>
<text x="575.5" y="302.1">±0°30'</text>
<text x="557.4" y="310.6">120 UP TO 400</text>
<text x="558.2" y="306.3">50 UP TO 120</text>
<text x="575.5" y="310.6">±0°10'</text>
<text x="575.5" y="306.4">±0°20'</text>
<text x="558.8" y="319.2">0.5 UP TO 3</text>
<text x="559.4" y="323.4">3 UP TO 6</text>
<text x="576.6" y="319.2">±0.1</text>
<text x="576.6" y="323.5">±0.1</text>
<text x="558.9" y="327.7">6 UP TO 30</text>
<text x="576.7" y="327.7">±0.2</text>
<text x="557.8" y="332">30 UP TO 120</text>
<text x="576.6" y="332">±0.3</text>
<text x="556.8" y="340.5">315 UP TO 1000</text>
<text x="557.3" y="336.3">120 UP TO 315</text>
<text x="576.6" y="336.3">±0.5</text>
<text x="576.6" y="340.5">±0.8</text>
<text x="556.2" y="344.7">1000 UP TO 2000</text>
<text x="576.6" y="344.7">±1.2</text>
<text x="558.9" y="349">OVER 2000</text>
<text x="577.6" y="349">±2</text>
</g>
<g font-size="2.5" fill="#f0f">
<text x="415.2" y="346.4">.</text>
<text x="530.3" y="346.5">.</text>
<text x="545.9" y="346.4">.</text>
<text x="415.2" y="351.5">NOTE CHANGED</text>
<text x="524.1" y="351.3">30.05.2024</text>
<text x="540.6" y="351.4">03007272</text>
</g>
<g font-size="2.4" fill="#f0f">
<text x="7.7" y="382.7" transform="rotate(-90 7.7 382.7)">Uploading\2022-23\P23Y5\P23Y5B091117.dft</text>
<text x="7.7" y="409.8" transform="rotate(-90 7.7 409.8)">\\srv01043\ExDM</text>
</g>
<g font-size="2.1" fill="#800000">
<text x="558.5" y="232.4">UNSPECIFIED TOL.(FAB)</text>
<text x="559.5" y="234.7">FOR ANGULAR IN mm.</text>
<text x="558.6" y="253.9">UNSPECIFIED TOL.(FAB)</text>
<text x="560.7" y="256.3">FOR LINEAR IN mm.</text>
<text x="558.7" y="292.3">UNSPECIFIED TOL.(M/C)</text>
<text x="559.6" y="294.7">FOR ANGULAR IN mm.</text>
<text x="558.7" y="313.7">UNSPECIFIED TOL.(M/C)</text>
<text x="560.6" y="316.1">FOR LINEAR IN mm.</text>
</g>
</svg>
